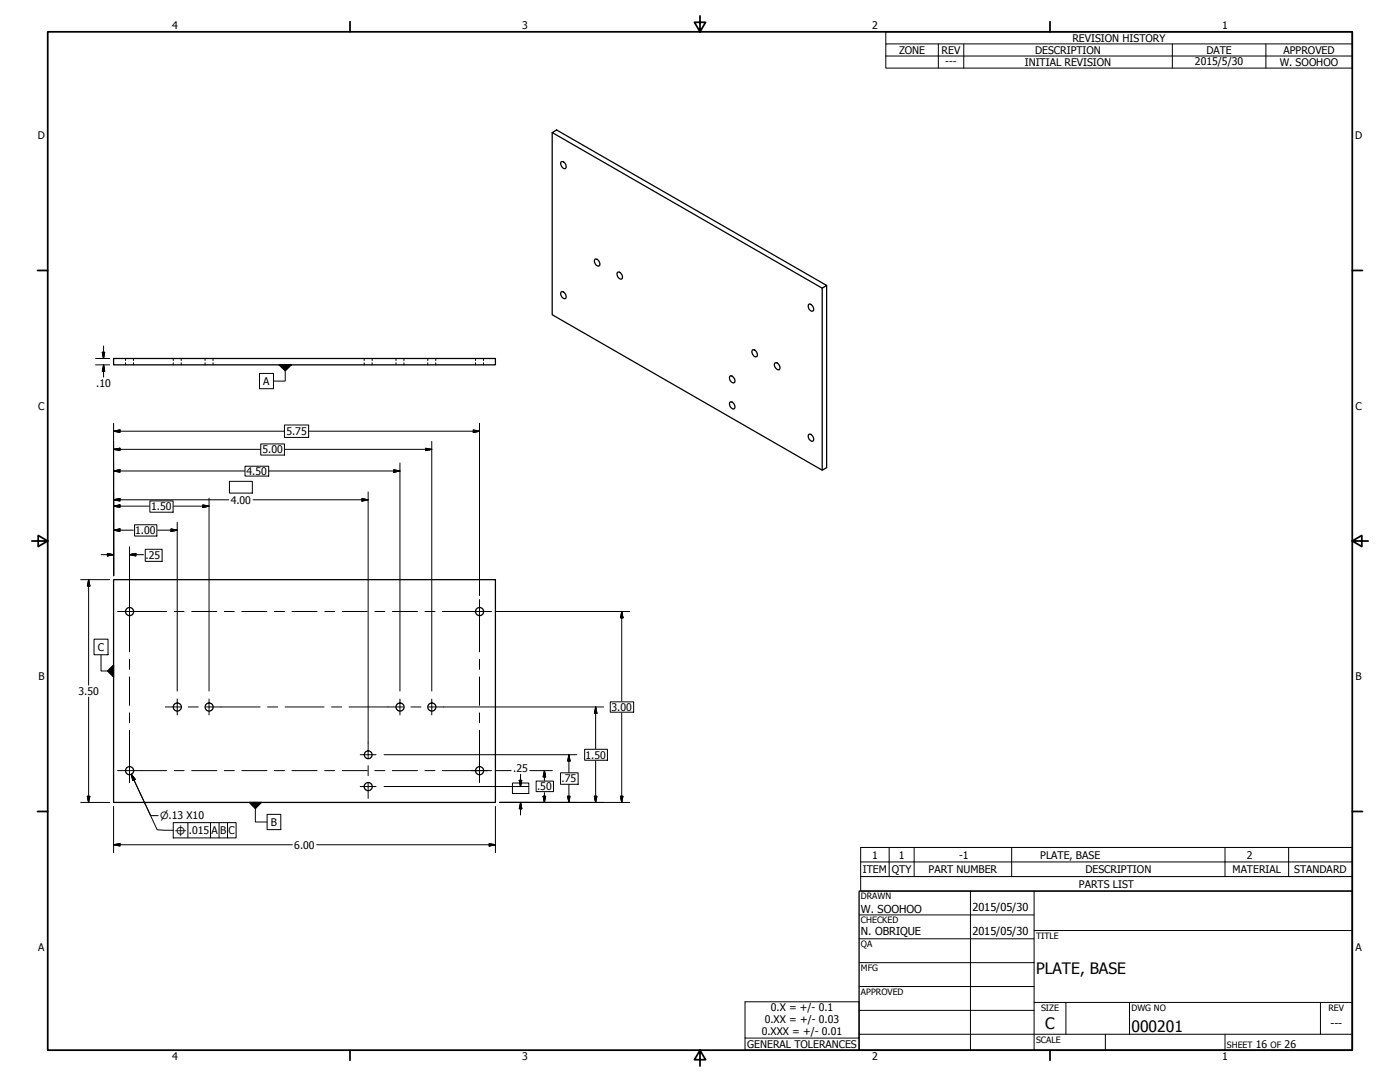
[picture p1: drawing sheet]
<svg xmlns="http://www.w3.org/2000/svg" width="559mm" height="432mm" viewBox="0 0 559 432" stroke-linecap="round" stroke-linejoin="round" font-family="sans-serif">
<!-- layer: Visible (ANSI) -->
<g fill="none" stroke="#000" stroke-width=".51">
<path d="M220.4 52.9l1.8-1 107.7 62-1.7 1.1zM220.4 52.9v72.7l107.8 62 1.7-1v-72.7M224 64.6a1.72 1.72 0 0 1 1.7 .8 1.72 1.72 0 0 1-.1 1.9 2 2 0 0 1-1.6-2.7zM224 116.5a1.69 1.69 0 0 1 1.7 .8 1.69 1.69 0 0 1-.1 1.9 1.92 1.92 0 0 1-1.6-2.7zM237.4 103.5a1.69 1.69 0 0 1 1.8 .8 1.69 1.69 0 0 1-.1 1.9 1.92 1.92 0 0 1-1.7-2.7zM246.4 108.7l.4-.2a1.86 1.86 0 0 1 1.3 2.9 1.9 1.9 0 0 1-1.7-2.7zM328.2 115v72.6M300.3 139.7a1.69 1.69 0 0 1 1.7 .8 1.69 1.69 0 0 1-.1 1.9 1.92 1.92 0 0 1-1.6-2.7zM322.8 121.5a1.72 1.72 0 0 1 1.7 .8 1.72 1.72 0 0 1-.1 1.8 1.86 1.86 0 0 1-1.6-2.6zM45.3 143.1h152.4v2.5h-152.4zM291.3 150.1a1.72 1.72 0 0 1 1.7 .8 1.72 1.72 0 0 1 0 1.9 1.86 1.86 0 0 1-1.7-2.7zM309.2 144.9a1.7 1.7 0 0 1 1.8 .8 1.7 1.7 0 0 1 0 1.9 1.97 1.97 0 0 1-1.8-2.7z"/>
<path d="M291.3 160.5l.4-.2a1.86 1.86 0 0 1 1.3 2.9 1.9 1.9 0 0 1-1.7-2.7zM322.8 173.4l.4-.2a1.89 1.89 0 0 1 1.2 2.9 1.9 1.9 0 0 1-1.6-2.7zM45.3 231.3h152.4v88.9h-152.4z"/>
<circle cx="51.7" cy="244.1" r="1.62"/>
<circle cx="191.4" cy="244.1" r="1.62"/>
<circle cx="70.8" cy="282.2" r="1.62"/>
<circle cx="83.5" cy="282.2" r="1.62"/>
<circle cx="159.7" cy="282.2" r="1.62"/>
<circle cx="172.4" cy="282.2" r="1.62"/>
<circle cx="51.7" cy="307.6" r="1.62"/>
<circle cx="147" cy="301.2" r="1.56"/>
<circle cx="147" cy="313.9" r="1.62"/>
<circle cx="191.4" cy="307.6" r="1.62"/>
</g>
<!-- layer: Hidden (ANSI) -->
<g fill="none" stroke="#000" stroke-width=".4">
<path d="M50.1 143.1v.8M50.1 144.8v.8M53.3 143.1v.8M53.3 144.8v.8M69.2 143.1v.8M69.2 144.8v.8M72.3 143.1v.8M72.3 144.8v.8M81.9 143.1v.8M81.9 144.8v.8M85 143.1v.8M85 144.8v.8"/>
<path d="M145.4 143.1v.8M145.4 144.8v.8M148.5 143.1v.8M148.5 144.8v.8M158.1 143.1v.8M158.1 144.8v.8M161.2 143.1v.8M161.2 144.8v.8M170.8 143.1v.8M170.8 144.8v.8M173.9 143.1v.8M173.9 144.8v.8"/>
<path d="M189.8 143.1v.8M189.8 144.8v.8M193 143.1v.8M193 144.8v.8"/>
</g>
<!-- layer: Symbol (ANSI) -->
<g fill="none" stroke="#000" stroke-width=".4">
<path d="M353.6 17.5v-4.8h186.2v4.8M374.5 17.5v9.7M384.7 17.5v9.7M467.9 17.5v9.7M505.3 17.5v9.7M539.8 17.5h-186.2v4.9M539.8 17.5v9.7h-186.2v-4.8M353.6 22.4h186.2M103.6 149h5.6v6.1h-5.6zM113.9 148.1v4h-4.7M37.5 255.1h5.6v6.2h-5.6zM40.3 261.3v6.5h2.6"/>
<path d="M52.4 309v.1M53.4 311.1l9.3 20.1 6.5 .1M53.8 311l-.8 .3M69.2 328.3h25v6.1h-25zM75 328.3v6.1M84 328.3v6.1M87.4 328.3v6.1M90.8 328.3v6.1M101.9 322.8v5.2h4.7M106.6 325h5.5v6.1h-5.5zM354.9 338.2v11.6M364.9 338.2v11.6"/>
<path d="M403.8 338.2v11.6M488.9 338.2v11.6M514.3 338.2v11.6M343.5 344h196.3v-5.8h-196.3v11.6M343.5 349.8v5.8h196.3v-5.8M539.8 344v5.8h-196.3M297.4 399.8h45.5v14.5h-45.5zM297.4 414.3v4.8h45.5v-4.8"/>
</g>
<!-- layer: Border (ANSI) -->
<g fill="none" stroke="#000" stroke-width=".7">
<path d="M19 12.7h520.8v406.4h-520.8zM139.7 8.6v4.1M279.4 6.3v6.4l-2.2-3.8h4.4l-2.2 3.8M419.1 8.6v4.1M15 107.9h4M539.8 107.9h4M12.7 215.9h6.3l-3.8-2.2v4.4l3.8-2.2M539.8 215.9l3.8 2.2v-4.4l-3.8 2.2h6.3M15 323.8h4M539.8 323.8h4M139.7 419.1v4.1M279.4 419.1l2.2 3.8h-4.4l2.2-3.8v6.3"/>
<path d="M419.1 419.1v4.1"/>
</g>
<!-- layer: Title (ANSI) -->
<g fill="none" stroke="#000" stroke-width=".4">
<path d="M387.3 355.6v63.5M412.7 355.6v63.5M342.9 365.1h69.8M342.9 374.6h69.8M412.7 371.3h127.1M342.9 384.2h69.8M342.9 393.7h69.8M342.9 412.7h196.9M342.9 403.2h69.8M412.7 400h127.1M425.4 400v12.7M441.2 412.7v6.4"/>
<path d="M450.8 400v12.7M488.9 412.7v6.4M527 400v12.7"/>
</g>
<path d="M342.9 355.6h196.9v63.5h-196.9z" fill="none" stroke="#000" stroke-width=".51"/>
<!-- layer: Sketch Geometry (ANSI) -->
<path d="M104.1 177.2h9.4v4.4h-9.4zM113.5 169.6h9.7v5h-9.7zM59.8 199.9h9.3v4.5h-9.3zM91.6 192.1h9.1v4.7h-9.1zM97.8 186.1h9.5v3.9h-9.5zM53.7 209.4h8.9v4.5h-8.9zM58 219.2h6.7v4.8h-6.7zM233.4 299h9v4.4h-9zM243.6 280.1h9.3v4.1h-9.3zM204.5 312.5h6.6v4.2h-6.6zM214 311.7h6.9v4.2h-6.9zM223.7 308.4h7.1v4.6h-7.1z" fill="none" stroke="#000" stroke-width=".4"/>
<!-- layer: Dimension (ANSI) -->
<g fill="none" stroke="#000" stroke-width=".4">
<path d="M41.3 138v5.1M38.2 145.6h5.6M38.2 143.1h5.6M40.8 140.6h1l-.5 2.5zM41.3 145.6l.5 2.5h-1zM41.3 145.6v4.9M45.3 179.3l2.6-.4v.9zM45.3 172.1l2.6-.5v1zM45.3 168.9v60.8M45.3 179.3h58.7M45.3 172.1h68.2M113.7 179.3h58.6"/>
<path d="M123.3 172.1h68.1M169.9 178.9l2.4 .4-2.4 .5zM172.3 176.1v67.9M188.9 171.6l2.5 .5-2.5 .5zM191.4 168.9v68.8M45.3 188l2.6-.5v1zM45.3 199.5l2.6-.6v1.1zM45.3 188h52.4M45.3 199.5h46M83.4 198.8v45.2M101 199.5h45.9M107.4 188h52.2"/>
<path d="M144.5 198.9l2.4 .6-2.4 .5zM146.9 196.3v47.7M157.2 187.5l2.4 .5-2.4 .5zM159.6 184.8v59.2M45.3 211.6l2.6-.5v1zM45.3 202l2.6-.5v1zM45.3 211.6h7.9M45.3 202h14.3M51.7 218.2v21.1M62.9 211.6h7.8M68.3 211.1l2.4 .5-2.4 .5zM69.3 202h14.1"/>
<path d="M70.7 208.4v35.6M81 201.5l2.4 .5-2.4 .5zM32.2 231.3h11.6M35.4 231.3l.5 2.6h-1zM35.4 231.3v42.1M40.4 221.4h4.9M42.9 220.9l2.4 .5-2.4 .5zM51.7 221.4l2.5-.5v1zM51.7 221.4h5.6M70.7 244.2v31.6M83.4 244.2v31.6M146.9 244.2v37.9"/>
<path d="M159.6 244.2v31.6M172.3 244.2v31.6M197.7 244h53.6M248.2 244l.5 2.6h-1.1zM248.2 244v35.8M35.4 278.2v42M146.9 282.3v14.1M177.1 282.1h14.2M191.5 282.1h49.4M237.7 282.1l.6 2.6h-1.1zM237.7 282.1v16.7M248.2 284.5v35.7"/>
<path d="M34.9 317.8h1l-.5 2.4zM52.4 309l1.5 2-.9 .5zM52.4 309l7.7 16.5h3M153.3 313.9h57.6M153.3 301.2h38M191.5 301.2h38.8M197.7 307.5h6.3M207.3 311.4h1l-.5 2.5zM207.8 309v4.9M211.5 307.5h9M216.8 317.8h1l-.5 2.4zM217.3 307.5l.5 2.6h-1z"/>
<path d="M217.3 307.5v4M217.3 316.3v3.9M226.6 317.8h.9l-.4 2.4zM227.1 301.2l.4 2.5h-.9zM227.1 301.2v7.2M227.1 313.1v7.1M237.2 317.8h1.1l-.6 2.4zM237.7 303.6v16.6M247.6 317.8h1.1l-.5 2.4zM32.2 320.2h11.6M45.3 337.1l2.6-.4v.9zM45.3 337.1h71.4"/>
<path d="M45.3 321.8v18.5M126.4 337.1h71.3M195.3 336.7l2.4 .4-2.4 .5zM197.7 321.8v18.5M199.3 320.2h52M207.8 320.2l.5 2.6h-1zM207.8 320.2v5"/>
</g>
<g fill="#000" stroke="#000" stroke-width=".4">
<path d="M40.8 140.6l.5 2.5zM40.8 140.6h1l-.5 2.5zM41.3 145.6l.5 2.5zM41.3 145.6l.5 2.5h-1zM45.3 179.3l2.6-.4zM45.3 179.3l2.6-.4v.9zM45.3 172.1l2.6-.5zM45.3 172.1l2.6-.5v1zM169.9 179.8l2.4-.5zM169.9 178.9l2.4 .4-2.4 .5zM188.9 172.6l2.5-.5zM188.9 171.6l2.5 .5-2.5 .5z"/>
<path d="M45.3 188l2.6-.5zM45.3 188l2.6-.5v1zM45.3 199.5l2.6-.6zM45.3 199.5l2.6-.6v1.1zM144.5 200l2.4-.5zM144.5 198.9l2.4 .6-2.4 .5zM157.2 188.5l2.4-.5zM157.2 187.5l2.4 .5-2.4 .5zM45.3 211.6l2.6-.5zM45.3 211.6l2.6-.5v1zM45.3 202l2.6-.5zM45.3 202l2.6-.5v1z"/>
<path d="M68.3 212.1l2.4-.5zM68.3 211.1l2.4 .5-2.4 .5zM81 202.5l2.4-.5zM81 201.5l2.4 .5-2.4 .5zM35.4 231.3l.5 2.6zM35.4 231.3l.5 2.6h-1zM42.9 221.9l2.4-.5zM42.9 220.9l2.4 .5-2.4 .5zM51.7 221.4l2.5-.5zM51.7 221.4l2.5-.5v1zM248.2 244l.5 2.6zM248.2 244l.5 2.6h-1.1z"/>
<path d="M237.7 282.1l.6 2.6zM237.7 282.1l.6 2.6h-1.1zM34.9 317.8l.5 2.4zM34.9 317.8h1l-.5 2.4zM52.4 309l1.5 2zM52.4 309l1.5 2-.9 .5zM207.3 311.4l.5 2.5zM207.3 311.4h1l-.5 2.5zM216.8 317.8l.5 2.4zM216.8 317.8h1l-.5 2.4zM217.3 307.5l.5 2.6zM217.3 307.5l.5 2.6h-1z"/>
<path d="M226.6 317.8l.5 2.4zM226.6 317.8h.9l-.4 2.4zM227.1 301.2l.4 2.5zM227.1 301.2l.4 2.5h-.9zM237.2 317.8l.5 2.4zM237.2 317.8h1.1l-.6 2.4zM247.6 317.8l.6 2.4zM247.6 317.8h1.1l-.5 2.4zM45.3 337.1l2.6-.4zM45.3 337.1l2.6-.4v.9zM195.3 337.6l2.4-.5zM195.3 336.7l2.4 .4-2.4 .5z"/>
<path d="M207.8 320.2l.5 2.6zM207.8 320.2l.5 2.6h-1z"/>
</g>
<!-- layer: Center Mark (ANSI) -->
<path d="M51.7 240.9v6.3M188.2 244h6.4M70.7 279v6.3M83.4 279v6.3M159.6 279v6.3M172.3 279v6.3M51.7 304.4v6.3M143.8 301.2h6.3M143.8 313.9h6.3M188.2 307.5h6.4" fill="none" stroke="#000" stroke-width=".4"/>
<!-- layer: Centerline (ANSI) -->
<g fill="none" stroke="#000" stroke-width=".4">
<path d="M51.7 239.3v20.9M191.4 239.3v20.9M46.9 244h19.6M69.5 244h4M76.5 244h10.1M89.5 244h4M96.5 244h10.1M109.5 244h4M116.5 244h10.1M129.6 244h3.9M136.6 244h10M149.6 244h4"/>
<path d="M156.6 244h10M169.6 244h4M176.6 244h19.6M51.7 263.1v4M51.7 270.1v11.4M191.4 263.1v4M191.4 270.1v11.4M51.7 284.5v4M51.7 291.5v20.8M66 282.1h6.1M75.1 282.1h4M82.1 282.1h21.7"/>
<path d="M106.8 282.1h4M113.8 282.1h15.5M132.3 282.1h4M139.3 282.1h21.7M146.9 296.4v6.2M164 282.1h4M171 282.1h6.1M191.4 284.5v4M191.4 291.5v20.8M46.9 307.5h19.6M69.5 307.5h4M76.5 307.5h10.1"/>
<path d="M89.5 307.5h4M96.5 307.5h10.1M109.5 307.5h4M116.5 307.5h10.1M129.6 307.5h3.9M136.6 307.5h10M146.9 305.6v4M146.9 312.5v6.1M149.6 307.5h4M156.6 307.5h10M169.6 307.5h4M176.6 307.5h19.6"/>
</g>
<!-- layer: Symbol (ANSI) -->
<path d="M111.3 145.6h5zM111.3 145.6h5l-2.4 2.5zM45.3 265.3v5zM42.9 267.8l2.4-2.5v5zM52.4 309l1.5 2zM52.4 309l1.5 2-.9 .5zM99.4 320.2h5zM99.4 320.2h5l-2.5 2.6z" fill="#000" stroke="#000" stroke-width=".4"/>
<g font-size="6.3">
<text x="413.5" y="388.6">PLATE, BASE</text>
<text x="417.2" y="410.6">C</text>
<text x="451.6" y="411.9">000201</text>
</g>
<g font-size="4.4">
<text x="343.7" y="364.3">W. SOOHOO</text>
<text x="388.1" y="363.7">2015/05/30</text>
<text x="343.7" y="373.1">N. OBRIQUE</text>
<text x="388.1" y="373.2">2015/05/30</text>
<text x="531.1" y="409.7">---</text>
</g>
<g font-size="4.2">
<text x="68.7" y="11.7">4</text>
<text x="208.4" y="11.7">3</text>
<text x="348.1" y="11.7">2</text>
<text x="487.8" y="11.7">1</text>
<text x="428.1" y="16.6">REVISION HISTORY</text>
<text x="358.8" y="21.5">ZONE</text>
<text x="375.9" y="21.5">REV</text>
<text x="413.1" y="21.5">DESCRIPTION</text>
<text x="481.5" y="21.5">DATE</text>
<text x="512.3" y="21.5">APPROVED</text>
<text x="377.3" y="26.1">---</text>
<text x="409" y="26.3">INITIAL REVISION</text>
<text x="476.9" y="26">2015/5/30</text>
<text x="510.8" y="26.3">W. SOOHOO</text>
<text x="15.1" y="55.5">D</text>
<text x="540.9" y="55.5">D</text>
<text x="38.4" y="154.4">.10</text>
<text x="105.1" y="153.6">A</text>
<text x="15.2" y="163.4">C</text>
<text x="541" y="163.4">C</text>
<text x="114.3" y="173.5">5.75</text>
<text x="104.8" y="180.8">5.00</text>
<text x="98.4" y="189.5">4.50</text>
<text x="60.3" y="203.5">1.50</text>
<text x="92.1" y="201">4.00</text>
<text x="54" y="213.1">1.00</text>
<text x="58.1" y="222.9">.25</text>
<text x="39.1" y="259.7">C</text>
<text x="15.3" y="271.4">B</text>
<text x="541.1" y="271.4">B</text>
<text x="31.3" y="277.3">3.50</text>
<text x="244.1" y="283.7">3.00</text>
<text x="233.7" y="302.7">1.50</text>
<text x="204.9" y="308.2">.25</text>
<text x="214.4" y="315.4">.50</text>
<text x="224.2" y="312.2">.75</text>
<text x="108.1" y="329.6">B</text>
<text x="75.4" y="332.9">.015</text>
<text x="84.5" y="332.9">A</text>
<text x="87.9" y="332.9">B</text>
<text x="91.2" y="332.9">C</text>
<text x="117.5" y="338.6">6.00</text>
<text x="348.1" y="342.6">1</text>
<text x="358.8" y="342.6">1</text>
<text x="382.8" y="342.6">-1</text>
<text x="415.2" y="342.6">PLATE, BASE</text>
<text x="497.7" y="342.6">2</text>
<text x="344.4" y="348.4">ITEM</text>
<text x="355.9" y="348.4">QTY</text>
<text x="370.6" y="348.4">PART NUMBER</text>
<text x="433.3" y="348.4">DESCRIPTION</text>
<text x="492" y="348.4">MATERIAL</text>
<text x="516.6" y="348.4">STANDARD</text>
<text x="430.7" y="354.3">PARTS LIST</text>
<text x="15.2" y="379.3">A</text>
<text x="541" y="379.3">A</text>
<text x="307.7" y="403.5">0.X = +/- 0.1</text>
<text x="304" y="413.1">0.XXX = +/- 0.01</text>
<text x="305.2" y="408.3">0.XX = +/- 0.03</text>
<text x="298.3" y="418.2">GENERAL TOLERANCES</text>
<text x="501.3" y="418.3">16</text>
<text x="512.8" y="418.3">26</text>
<text x="68.7" y="423.2">4</text>
<text x="208.4" y="423.2">3</text>
<text x="348.1" y="423.2">2</text>
<text x="487.8" y="423.2">1</text>
</g>
<g font-size="4">
<text x="63.9" y="327">⌀.13 X10</text>
<text x="69.6" y="333.5">⌖</text>
</g>
<g font-size="3.5">
<text x="343.7" y="358.9">DRAWN</text>
<text x="343.7" y="368.5">CHECKED</text>
<text x="413.5" y="374.6">TITLE</text>
<text x="343.7" y="378">QA</text>
<text x="343.7" y="387.5">MFG</text>
<text x="343.7" y="397.1">APPROVED</text>
<text x="415.5" y="403.4">SIZE</text>
<text x="451.6" y="403.4">DWG NO</text>
<text x="530.3" y="403.4">REV</text>
<text x="413.5" y="416.1">SCALE</text>
<text x="489.7" y="418.3">SHEET</text>
<text x="507.2" y="418.3">OF</text>
</g>
</svg>
